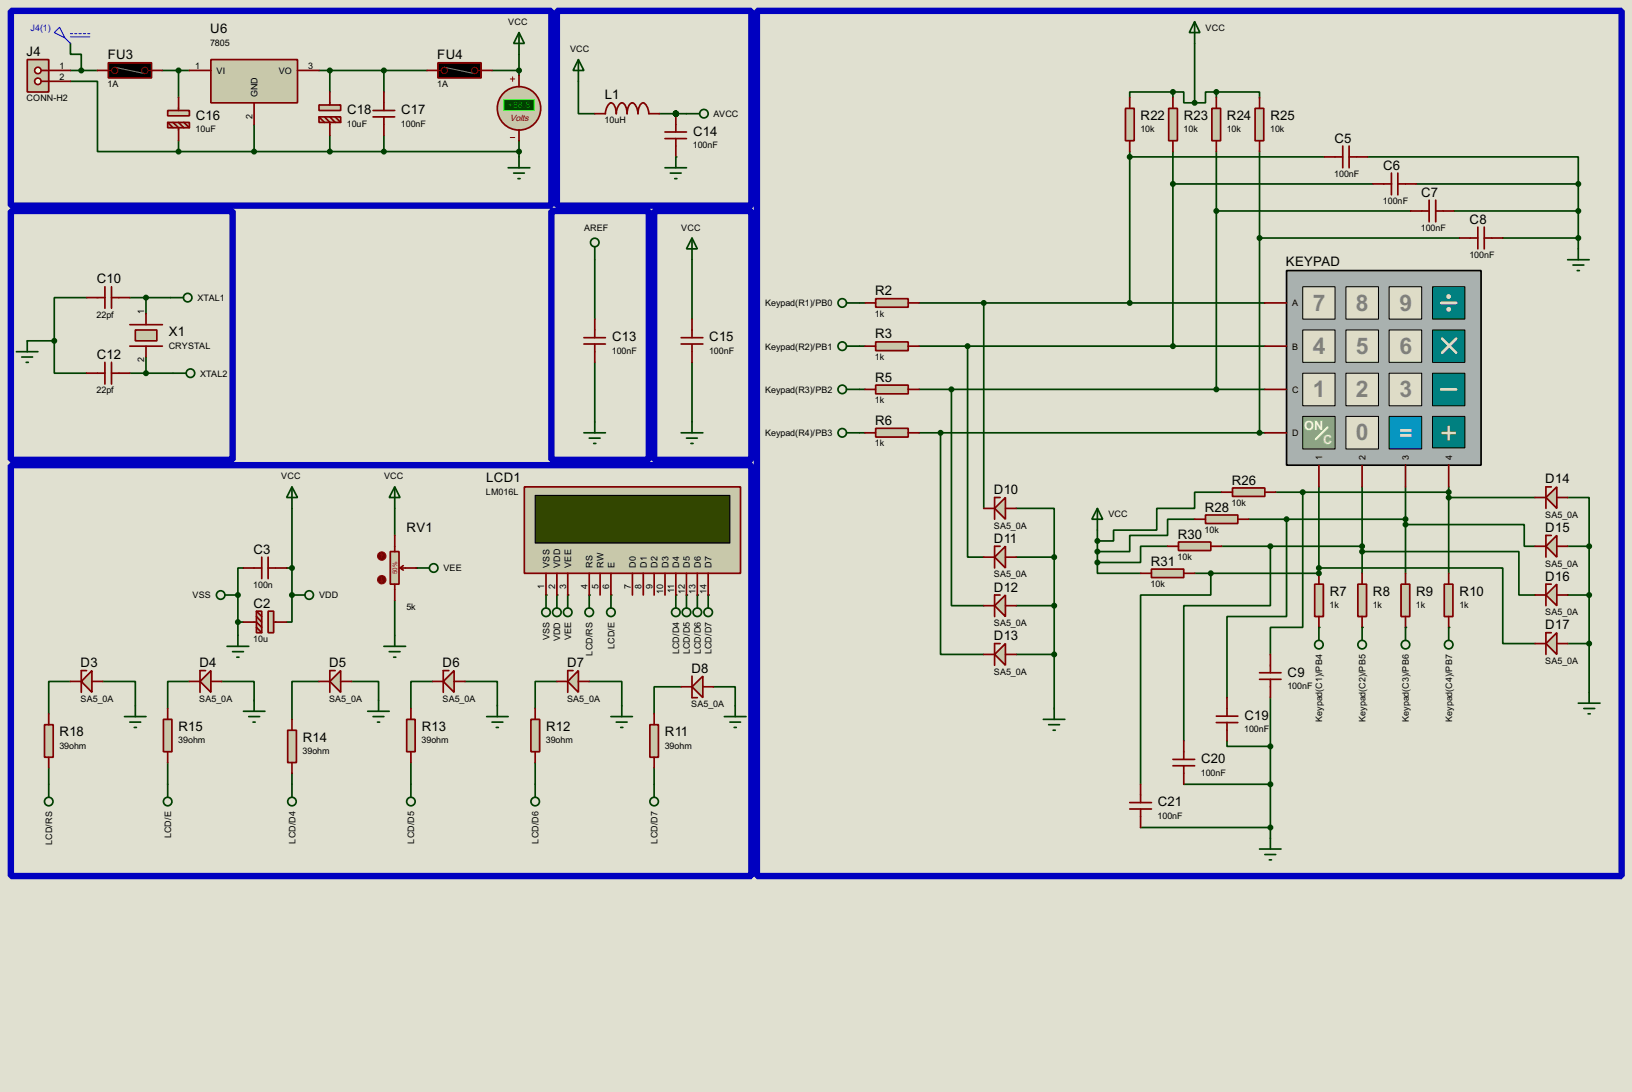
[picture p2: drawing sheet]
<svg xmlns="http://www.w3.org/2000/svg" width="383mm" height="256mm" viewBox="0 0 383 256" stroke-linecap="round" stroke-linejoin="round" font-family="sans-serif">
<path d="M0 0h383.5v256.5h-383.5z" fill="#e0e0d0"/>
<path d="M202 71.2h1.3M202 81.3h1.3M202 91.5h1.3M202 101.7h1.3" fill="none" stroke="#004000" stroke-width=".4"/>
<g fill="#004000">
<circle cx="340.4" cy="147.4" r=".2"/>
<circle cx="330.3" cy="147.4" r=".2"/>
<circle cx="320.1" cy="147.4" r=".2"/>
<circle cx="309.9" cy="147.4" r=".2"/>
</g>
<path d="M320.1 114.4v13.9M330.3 114.4v7.6M340.4 114.4v1.2" fill="none" stroke="#004000" stroke-width=".4"/>
<circle cx="309.9" cy="134.7" r=".2" fill="#004000"/>
<g fill="none" stroke="#004000" stroke-width=".4">
<path d="M16.6 19.1h6.3v16.5h19.1M16.6 10.2v2.6h2.5v3.8M16.6 16.6h6.3M38.2 16.6h6.3M42 16.6v6.3M75 16.6h25.4M77.5 16.6v5M90.2 16.6v5M115.6 16.6h6.4M122 12.8v5M280.7 10.2v14M42 33.1v2.5"/>
<path d="M42 35.6h80M59.7 29.3v6.3M77.5 31.8v3.8M90.2 31.8v3.8M122 33.1v3.8M265.5 35.6v35.6M265.5 36.9h45.7M275.6 21.6h2.6v2.6h2.5M275.6 21.6h-10.1v1.3M275.6 21.6v1.3M275.6 35.6v45.7M285.8 21.6h10.2v1.3"/>
<path d="M285.8 21.6h-2.5v2.6h-2.6M285.8 21.6v1.3M285.8 35.6v55.9M296 35.6v66.1M321.4 36.9h49.5v6.3M275.6 43.2h47M285.8 49.6h45.7M296 55.9h47M332.8 43.2h38.1M341.7 49.6h29.2M353.1 55.9h17.8M370.9 43.2v15.3"/>
<path d="M162.6 61v14M216 71.2h81.2M231.2 71.2v48.2M162.6 85.1v14M216 91.5h81.2M216 81.3h81.2M223.6 91.5v50.8h7.6M227.4 81.3v49.6h3.8M216 101.7h81.2M221 101.7v52h10.2M238.8 119.4h8.9v11.5M287.1 115.6h-6.4v3.8h-8.9v5.1h-10.1v2.6h-3.8"/>
<path d="M299.8 115.6h40.6v19.1M306.1 115.6v31.8h-7.6v6.3M309.9 114.4v20.3h-29.2M340.4 116.9h20.3M368.4 116.9h5v11.4M238.8 130.9h8.9M247.7 130.9v35.5M257.9 132.1v2.6h10.1M257.9 124.5v7.6M274.4 128.3h-6.4v3.8h-10.1M280.7 122h-6.3v3.8h-8.9v3.8h-7.6M284.5 134.7v5.1h-16.5v44.4"/>
<path d="M287.1 128.3h33v6.4M293.4 122h36.9v12.7M298.5 128.3v14h-20.3v31.7M302.3 122v22.8h-14v19.1M309.9 133.4h43.2v17.8h7.6M320.1 129.6h36.8v10.2h3.8M330.3 123.2h27.9v5.1h2.5M368.4 139.8h5M368.4 128.3h5M373.4 128.3v34.3M238.8 142.3h8.9M238.8 153.7h8.9"/>
<path d="M368.4 151.2h5M288.3 174v1.3h10.2M298.5 163.9v33M268 194.4h30.5M278.2 184.2h20.3"/>
</g>
<circle cx="158.8" cy="36.9" r=".2" fill="#004000"/>
<path d="M135.9 19.1v7.6h3.9" fill="none" stroke="#004000" stroke-width=".4"/>
<circle cx="158.8" cy="26.7" r=".2" fill="#004000"/>
<path d="M158.8 26.7h2.5" fill="none" stroke="#004000" stroke-width=".4"/>
<circle cx="158.8" cy="26.7" r=".2" fill="#004000"/>
<path d="M155 26.7h3.8" fill="none" stroke="#004000" stroke-width=".4"/>
<circle cx="158.8" cy="26.7" r=".2" fill="#004000"/>
<path d="M92.8 141v8.3" fill="none" stroke="#004000" stroke-width=".4"/>
<circle cx="97.8" cy="133.4" r=".2" fill="#004000"/>
<path d="M92.8 119.4v6.4" fill="none" stroke="#004000" stroke-width=".4"/>
<g fill="#004000">
<circle cx="166.4" cy="139.8" r=".2"/>
<circle cx="163.9" cy="139.8" r=".2"/>
<circle cx="161.3" cy="139.8" r=".2"/>
<circle cx="158.8" cy="139.8" r=".2"/>
<circle cx="143.6" cy="139.8" r=".2"/>
<circle cx="138.5" cy="139.8" r=".2"/>
<circle cx="128.3" cy="139.8" r=".2"/>
<circle cx="130.9" cy="139.8" r=".2"/>
<circle cx="133.4" cy="139.8" r=".2"/>
</g>
<path d="M57.2 133.4h-1.3v6.4" fill="none" stroke="#004000" stroke-width=".4"/>
<circle cx="55.9" cy="139.8" r=".2" fill="#004000"/>
<g fill="none" stroke="#004000" stroke-width=".4">
<path d="M68.6 119.4v26.7h-1.2M55.9 139.8v9.5M67.4 133.4h1.2M55.9 146.1h1.3M16.6 160.1h-5.1v7.6M24.2 160.1h7.6v5.7M39.4 179.1v5.1M44.5 160.1h-5.1v6.3M52.1 160.1h7.6v4.4M75 160.1h-6.4v8.9M82.6 160.1h6.4v4.4M96.6 179.1v5.1"/>
<path d="M101.7 160.1h-5.1v6.3M109.3 160.1h7.6v5.7M125.8 179.1v5.1M130.9 160.1h-5.1v6.3M138.5 160.1h7.6v5.7M11.5 180.4v3.8M68.6 181.7v2.5M153.7 180.4v3.8"/>
</g>
<circle cx="68.6" cy="139.8" r=".2" fill="#004000"/>
<path d="M20.4 69.9h-7.6v10.2M30.5 69.9h9.6M34.3 69.9v3.8M6.4 80.1h6.4M12.8 80.1v7.6h7.6M30.5 87.7h10.2M34.3 83.9v3.8M160.1 161.3h-6.4v6.4M167.7 161.3h5.1v4.5" fill="none" stroke="#004000" stroke-width=".4"/>
<circle cx="158.8" cy="26.7" r=".2" fill="#004000"/>
<path d="M139.8 61v14M139.8 85.1v14" fill="none" stroke="#004000" stroke-width=".4"/>
<path d="M177.9 2.6h203.2v203.2h-203.2z" fill="none" stroke="#0000c0" stroke-width="1.5"/>
<path d="M302.3 63.6h45.7v45.7h-45.7z" fill="#a9b1af" stroke="#000" stroke-width=".4"/>
<g fill="#dedcc7" stroke="#000" stroke-width=".23">
<path d="M306.1 67.4h7.6v7.6h-7.6z"/>
<path d="M316.3 67.4h7.6v7.6h-7.6z"/>
<path d="M326.4 67.4h7.7v7.6h-7.7z"/>
</g>
<path d="M336.6 67.4h7.6v7.6h-7.6z" fill="#008080" stroke="#000" stroke-width=".23"/>
<g fill="#dedcc7" stroke="#000" stroke-width=".23">
<path d="M306.1 77.5h7.6v7.6h-7.6z"/>
<path d="M316.3 77.5h7.6v7.6h-7.6z"/>
<path d="M326.4 77.5h7.7v7.6h-7.7z"/>
</g>
<path d="M336.6 77.5h7.6v7.6h-7.6z" fill="#008080" stroke="#000" stroke-width=".23"/>
<g fill="#dedcc7" stroke="#000" stroke-width=".23">
<path d="M306.1 87.7h7.6v7.6h-7.6z"/>
<path d="M316.3 87.7h7.6v7.6h-7.6z"/>
<path d="M326.4 87.7h7.7v7.6h-7.7z"/>
</g>
<path d="M326.4 97.8h7.7v7.7h-7.7z" fill="#0197c9" stroke="#000" stroke-width=".23"/>
<path d="M336.6 87.7h7.6v7.6h-7.6z" fill="#008080" stroke="#000" stroke-width=".23"/>
<path d="M338.6 71.2h3.6M342.2 79.6l-3.3 3.3M338.6 91.5h3.6" fill="none" stroke="#dedcc7" stroke-width=".65"/>
<g fill="#c8c8aa" stroke="#dedcc7" stroke-width=".65">
<circle cx="340.4" cy="69.7" r=".25"/>
<circle cx="340.4" cy="72.7" r=".25"/>
</g>
<path d="M336.6 97.8h7.6v7.4h-7.6z" fill="#008080" stroke="#000" stroke-width=".23"/>
<path d="M338.9 79.6l3.3 3.3" fill="none" stroke="#dedcc7" stroke-width=".65"/>
<path d="M306.1 97.8h7.6v7.7h-7.6z" fill="#81b57d" stroke="#000" stroke-width=".23"/>
<path d="M312 100.4l-2.8 2.8" fill="none" stroke="#fafbdb" stroke-width=".45"/>
<path d="M316.3 97.8h7.6v7.7h-7.6z" fill="#dedcc7" stroke="#000" stroke-width=".23"/>
<path d="M297.2 71.2h5.1M297.2 81.3h5.1M297.2 91.5h5.1M297.2 101.7h5.1M309.9 109.3v5.1M320.1 109.3v5.1M330.3 109.3v5.1M340.4 109.3v5.1" fill="none" stroke="#800000" stroke-width=".4"/>
<path d="M205.8 70.2h7.6v2h-7.6z" fill="#c8c8aa" stroke="#800000" stroke-width=".4"/>
<path d="M203.3 71.2h2.5M213.4 71.2h2.6" fill="none" stroke="#800000" stroke-width=".4"/>
<path d="M205.8 80.3h7.6v2.1h-7.6z" fill="#c8c8aa" stroke="#800000" stroke-width=".4"/>
<path d="M203.3 81.3h2.5M213.4 81.3h2.6" fill="none" stroke="#800000" stroke-width=".4"/>
<path d="M205.8 90.5h7.6v2h-7.6z" fill="#c8c8aa" stroke="#800000" stroke-width=".4"/>
<path d="M203.3 91.5h2.5M213.4 91.5h2.6" fill="none" stroke="#800000" stroke-width=".4"/>
<path d="M205.8 100.6h7.6v2.1h-7.6z" fill="#c8c8aa" stroke="#800000" stroke-width=".4"/>
<path d="M203.3 101.7h2.5M213.4 101.7h2.6" fill="none" stroke="#800000" stroke-width=".4"/>
<path d="M308.9 137.2h2.1v7.6h-2.1z" fill="#c8c8aa" stroke="#800000" stroke-width=".4"/>
<path d="M309.9 134.7v2.5M309.9 144.8v2.6" fill="none" stroke="#800000" stroke-width=".4"/>
<path d="M319.1 137.2h2v7.6h-2z" fill="#c8c8aa" stroke="#800000" stroke-width=".4"/>
<path d="M320.1 134.7v2.5M320.1 144.8v2.6" fill="none" stroke="#800000" stroke-width=".4"/>
<path d="M329.2 137.2h2.1v7.6h-2.1z" fill="#c8c8aa" stroke="#800000" stroke-width=".4"/>
<path d="M330.3 134.7v2.5M330.3 144.8v2.6" fill="none" stroke="#800000" stroke-width=".4"/>
<path d="M339.4 137.2h2v7.6h-2z" fill="#c8c8aa" stroke="#800000" stroke-width=".4"/>
<path d="M340.4 134.7v2.5M340.4 144.8v2.6" fill="none" stroke="#800000" stroke-width=".4"/>
<g fill="none" stroke="#004000" stroke-width=".4">
<path d="M198.9 71.2h3.1M198.9 81.3h3.1M198.9 91.5h3.1M198.9 101.7h3.1M309.9 147.4v3M320.1 147.4v3M330.3 147.4v3M340.4 147.4v3"/>
<circle cx="197.9" cy="71.2" r="1"/>
<circle cx="197.9" cy="81.3" r="1"/>
<circle cx="197.9" cy="91.5" r="1"/>
<circle cx="197.9" cy="101.7" r="1"/>
<circle cx="309.9" cy="151.4" r="1"/>
<circle cx="320" cy="151.4" r="1"/>
<circle cx="330.2" cy="151.4" r="1"/>
<circle cx="340.4" cy="151.4" r="1"/>
</g>
<path d="M264.5 25.5h2v7.6h-2z" fill="#c8c8aa" stroke="#800000" stroke-width=".4"/>
<path d="M265.5 22.9v2.6M265.5 33.1v2.5" fill="none" stroke="#800000" stroke-width=".4"/>
<path d="M274.6 25.5h2.1v7.6h-2.1z" fill="#c8c8aa" stroke="#800000" stroke-width=".4"/>
<path d="M275.6 22.9v2.6M275.6 33.1v2.5" fill="none" stroke="#800000" stroke-width=".4"/>
<path d="M284.8 25.5h2v7.6h-2z" fill="#c8c8aa" stroke="#800000" stroke-width=".4"/>
<path d="M285.8 22.9v2.6M285.8 33.1v2.5" fill="none" stroke="#800000" stroke-width=".4"/>
<path d="M294.9 25.5h2.1v7.6h-2.1z" fill="#c8c8aa" stroke="#800000" stroke-width=".4"/>
<path d="M296 22.9v2.6M296 33.1v2.5" fill="none" stroke="#800000" stroke-width=".4"/>
<path d="M289.6 114.6h7.6v2h-7.6z" fill="#c8c8aa" stroke="#800000" stroke-width=".4"/>
<path d="M287.1 115.6h2.5M297.2 115.6h2.6" fill="none" stroke="#800000" stroke-width=".4"/>
<path d="M283.3 121h7.6v2h-7.6z" fill="#c8c8aa" stroke="#800000" stroke-width=".4"/>
<path d="M280.7 122h2.6M290.9 122h2.5" fill="none" stroke="#800000" stroke-width=".4"/>
<path d="M276.9 127.3h7.6v2h-7.6z" fill="#c8c8aa" stroke="#800000" stroke-width=".4"/>
<path d="M274.4 128.3h2.5M284.5 128.3h2.6" fill="none" stroke="#800000" stroke-width=".4"/>
<path d="M270.6 133.7h7.6v2h-7.6z" fill="#c8c8aa" stroke="#800000" stroke-width=".4"/>
<path d="M268 134.7h2.6M278.2 134.7h2.5" fill="none" stroke="#800000" stroke-width=".4"/>
<g fill="#004000" stroke="#004000" stroke-width=".4">
<circle cx="340.4" cy="115.6" r=".5"/>
<circle cx="330.2" cy="122" r=".5"/>
<circle cx="320" cy="128.3" r=".5"/>
<circle cx="309.9" cy="134.7" r=".5"/>
<circle cx="295.9" cy="101.7" r=".5"/>
<circle cx="285.8" cy="91.5" r=".5"/>
<circle cx="275.6" cy="81.3" r=".5"/>
<circle cx="265.4" cy="71.2" r=".5"/>
<circle cx="285.8" cy="21.6" r=".5"/>
<circle cx="280.7" cy="24.2" r=".5"/>
<circle cx="275.6" cy="21.6" r=".5"/>
<circle cx="257.8" cy="132.1" r=".5"/>
<circle cx="257.8" cy="129.6" r=".5"/>
<circle cx="257.8" cy="127.1" r=".5"/>
</g>
<path d="M280.7 5.1l1.3 2.6h-2.5zM280.7 5.1v5.1M257.9 119.4l1.2 2.6h-2.5zM257.9 119.4v5.1" fill="none" stroke="#004000" stroke-width=".4"/>
<path d="M233.7 119.4l2.6-2.5v5.1z" fill="#c8c8aa" stroke="#800000" stroke-width=".4"/>
<path d="M231.2 119.4h2.5M235 116.9h-1.3v5.1M236.3 119.4h2.5" fill="none" stroke="#800000" stroke-width=".4"/>
<path d="M236.3 128.3v5.1l-2.6-2.5z" fill="#c8c8aa" stroke="#800000" stroke-width=".4"/>
<path d="M231.2 130.9h2.5M235 128.3h-1.3v5.1M236.3 130.9h2.5" fill="none" stroke="#800000" stroke-width=".4"/>
<path d="M233.7 142.3l2.6-2.5v5z" fill="#c8c8aa" stroke="#800000" stroke-width=".4"/>
<path d="M235 139.8h-1.3v5M231.2 142.3h2.5M236.3 142.3h2.5" fill="none" stroke="#800000" stroke-width=".4"/>
<path d="M233.7 153.7l2.6-2.5v5.1z" fill="#c8c8aa" stroke="#800000" stroke-width=".4"/>
<path d="M231.2 153.7h2.5M235 151.2h-1.3v5.1M236.3 153.7h2.5" fill="none" stroke="#800000" stroke-width=".4"/>
<path d="M363.3 116.9l2.5-2.5v5z" fill="#c8c8aa" stroke="#800000" stroke-width=".4"/>
<path d="M360.7 116.9h2.6M364.5 114.4h-1.2v5M365.8 116.9h2.6" fill="none" stroke="#800000" stroke-width=".4"/>
<path d="M363.3 128.3l2.5-2.5v5.1z" fill="#c8c8aa" stroke="#800000" stroke-width=".4"/>
<path d="M360.7 128.3h2.6M364.5 125.8h-1.2v5.1M365.8 128.3h2.6" fill="none" stroke="#800000" stroke-width=".4"/>
<path d="M363.3 139.8l2.5-2.6v5.1z" fill="#c8c8aa" stroke="#800000" stroke-width=".4"/>
<path d="M360.7 139.8h2.6M364.5 137.2h-1.2v5.1M365.8 139.8h2.6" fill="none" stroke="#800000" stroke-width=".4"/>
<path d="M363.3 151.2l2.5-2.6v5.1z" fill="#c8c8aa" stroke="#800000" stroke-width=".4"/>
<g fill="none" stroke="#800000" stroke-width=".4">
<path d="M311.2 36.9h4.3M315.5 34.3v5.1M317 34.3v5.1M317 36.9h4.4M322.6 43.2h4.4M327 40.7v5.1M328.5 40.7v5.1M328.5 43.2h4.3M331.5 49.6h4.3M335.8 47v5.1M337.4 47v5.1M337.4 49.6h4.3"/>
<path d="M343 55.9h4.3M347.3 53.4v5.1M348.8 53.4v5.1M348.8 55.9h4.3M160.1 79.3h5.1M162.6 75v4.3M160.1 80.8h5.1M162.6 80.8v4.3M296 159.6h5M296 158h5M298.5 153.7v4.3M298.5 159.6v4.3"/>
<path d="M360.7 151.2h2.6M364.5 148.6h-1.2v5.1M365.8 151.2h2.6M275.6 179.9h5.1M275.6 178.4h5.1M278.2 174v4.4M278.2 179.9v4.3M285.8 169.7h5.1M285.8 168.2h5.1M288.3 163.9v4.3M288.3 169.7v4.3M265.5 190h5.1"/>
<path d="M265.5 188.5h5.1M268 184.2v4.3M268 190v4.4"/>
</g>
<g fill="none" stroke="#004000" stroke-width=".4">
<path d="M162.6 55.9l1.3 2.6h-2.6zM162.6 55.9v5.1M370.9 58.5v2.5M368.4 61h5M369.6 62.3h2.6M370.6 63.6h.5M162.6 99.1v2.6M160.1 101.7h5.1M161.3 102.9h2.6M162.4 104.2h.5M245.2 169h5M246.4 170.2h2.6"/>
<path d="M247.5 171.5h.5M247.7 166.4v2.6M370.9 165.2h5.1M372.2 166.4h2.5M373.2 167.7h.5M373.4 162.6v2.6M296 199.4h5M298.5 196.9v2.5M297.2 200.7h2.6M298.3 202h.5"/>
</g>
<g fill="#004000" stroke="#004000" stroke-width=".4">
<circle cx="373.4" cy="151.2" r=".5"/>
<circle cx="373.4" cy="139.8" r=".5"/>
<circle cx="373.4" cy="128.3" r=".5"/>
<circle cx="265.4" cy="36.9" r=".5"/>
<circle cx="275.6" cy="43.2" r=".5"/>
<circle cx="285.8" cy="49.6" r=".5"/>
<circle cx="295.9" cy="55.9" r=".5"/>
<circle cx="370.8" cy="43.2" r=".5"/>
<circle cx="370.8" cy="49.6" r=".5"/>
<circle cx="370.8" cy="55.9" r=".5"/>
<circle cx="306.1" cy="115.6" r=".5"/>
<circle cx="302.3" cy="122" r=".5"/>
<circle cx="298.5" cy="128.3" r=".5"/>
<circle cx="284.5" cy="134.7" r=".5"/>
<circle cx="298.5" cy="175.3" r=".5"/>
<circle cx="298.5" cy="184.2" r=".5"/>
<circle cx="298.5" cy="194.4" r=".5"/>
<circle cx="340.4" cy="116.9" r=".5"/>
<circle cx="330.2" cy="123.2" r=".5"/>
<circle cx="320" cy="129.6" r=".5"/>
<circle cx="309.9" cy="133.4" r=".5"/>
<circle cx="247.7" cy="130.9" r=".5"/>
<circle cx="247.7" cy="142.3" r=".5"/>
<circle cx="247.7" cy="153.7" r=".5"/>
<circle cx="231.1" cy="71.2" r=".5"/>
<circle cx="227.3" cy="81.3" r=".5"/>
<circle cx="223.5" cy="91.5" r=".5"/>
<circle cx="221" cy="101.7" r=".5"/>
</g>
<path d="M153.7 49.6h22.9v58.4h-22.9z" fill="none" stroke="#0000c0" stroke-width="1.5"/>
<path d="M49.6 14h20.3v10.2h-20.3z" fill="#c8c8aa" stroke="#800000" stroke-width=".4"/>
<path d="M44.5 16.6h5.1M69.9 16.6h5.1M59.7 24.2v5.1" fill="none" stroke="#800000" stroke-width=".4"/>
<path d="M6.4 14h5.1v7.6h-5.1z" fill="#c8c8aa" stroke="#800000" stroke-width=".4"/>
<path d="M9.7 16.6h1.8" fill="none" stroke="#800000" stroke-width=".4"/>
<circle cx="8.9" cy="19.1" r=".75" fill="#feffff" stroke="#800000" stroke-width=".4"/>
<path d="M9.7 19.1h1.8" fill="none" stroke="#800000" stroke-width=".4"/>
<circle cx="8.9" cy="16.6" r=".75" fill="#feffff" stroke="#800000" stroke-width=".4"/>
<path d="M11.5 16.6h5.1M11.5 19.1h5.1" fill="none" stroke="#800000" stroke-width=".4"/>
<g fill="#c8c8aa" stroke="#800000" stroke-width=".4">
<path d="M39.4 26h5.1v1.2h-5.1z"/>
<path d="M39.4 28.8h5.1v1.2h-5.1z"/>
</g>
<g fill="none" stroke="#800000" stroke-width=".4">
<path d="M22.9 16.6h2.6M35.6 16.6h2.6M100.4 16.6h2.5M113.1 16.6h2.5M39.4 28.8l1.3 1.2M40.7 28.8l1.3 1.2v3.1M42 22.9v3.1M42 28.8l1.2 1.2M43.2 28.8l1.3 1.2M87.7 27.5h5.1M87.7 26h5.1M90.2 21.6v4.4"/>
<path d="M90.2 27.5v4.3"/>
</g>
<path d="M122 7.7l1.2 2.5h-2.5zM122 7.7v5.1M119.4 39.4h5.1M122 36.9v2.5M120.7 40.7h2.5M121.7 42h.5" fill="none" stroke="#004000" stroke-width=".4"/>
<path d="M25.5 14.8h10.1v3.5h-10.1zM102.9 14.8h10.2v3.5h-10.2z" fill="#000" stroke="#800000" stroke-width=".4"/>
<path d="M27 15.8l7.1 1.5M104.4 15.8l7.2 1.5" fill="none" stroke="#808080" stroke-width=".23"/>
<g fill="none" stroke="#800000" stroke-width=".23">
<path d="M25.5 16.6h.7M34.9 16.6h.7M102.9 16.6h.8M112.3 16.6h.8"/>
<circle cx="26.9" cy="16.6" r=".75"/>
<circle cx="34" cy="16.6" r=".75"/>
<circle cx="104.4" cy="16.6" r=".75"/>
<circle cx="111.5" cy="16.6" r=".75"/>
</g>
<circle cx="41.9" cy="16.6" r=".5" fill="#004000" stroke="#004000" stroke-width=".4"/>
<circle cx="121.9" cy="25.5" r="5.1" fill="#c8c8aa" stroke="#800000" stroke-width=".4"/>
<path d="M119.9 18.6h1.1M120.5 18.1v1M119.9 32.3h1.1" fill="none" stroke="#800000" stroke-width=".23"/>
<path d="M118.4 23.4h7.1v2.6h-7.1z" fill="#004000" stroke="#0f0" stroke-width=".23"/>
<path d="M122 17.8v2.6M122 30.5v2.6" fill="none" stroke="#800000" stroke-width=".4"/>
<g fill="#004000" stroke="#004000" stroke-width=".4">
<circle cx="121.9" cy="16.6" r=".5"/>
<circle cx="41.9" cy="35.6" r=".5"/>
<circle cx="59.7" cy="35.6" r=".5"/>
<circle cx="121.9" cy="35.6" r=".5"/>
<circle cx="90.2" cy="35.6" r=".5"/>
<circle cx="90.2" cy="16.6" r=".5"/>
</g>
<path d="M2.6 2.6h127v45.7h-127z" fill="none" stroke="#0000c0" stroke-width="1.5"/>
<g fill="#c8c8aa" stroke="#800000" stroke-width=".4">
<path d="M75 24.7h5.1v1.3h-5.1z"/>
<path d="M75 27.5h5.1v1.3h-5.1z"/>
</g>
<path d="M75 27.5l1.3 1.3M76.3 27.5l1.2 1.3v3M77.5 21.6v3.1M77.5 27.5l1.3 1.3M78.8 27.5l1.3 1.3M139.8 26.7h2.5a2.76 2.76 0 0 1 1.3-2.5 2.35 2.35 0 0 1 1.2 2.5 2.67 2.67 0 0 1 1.3-2.5 2.35 2.35 0 0 1 1.3 2.5v-.6a2.08 2.08 0 0 1 1.2-1.9 2.67 2.67 0 0 1 1.3 2.5v-.6a2.08 2.08 0 0 1 1.3-1.9 2.76 2.76 0 0 1 1.3 2.5h2.5M156.3 32.6h5M156.3 31h5M158.8 26.7v4.3M158.8 32.6v4.3" fill="none" stroke="#800000" stroke-width=".4"/>
<g fill="#004000" stroke="#004000" stroke-width=".4">
<circle cx="77.5" cy="16.6" r=".5"/>
<circle cx="77.5" cy="35.6" r=".5"/>
<circle cx="19.1" cy="16.6" r=".5"/>
<circle cx="158.8" cy="26.7" r=".5"/>
</g>
<path d="M12.8 7.7l1.2-1.3 1.3 2.5zM15.3 8.9l1.3 1.3M16.6 7.9h.5M16.6 8.7h4.5M17.6 7.9h.5M18.6 7.9h.5M19.6 7.9h.5M20.6 7.9h.5" fill="none" stroke="#0000c0" stroke-width=".23"/>
<path d="M130.9 2.6h45.7v45.7h-45.7z" fill="none" stroke="#0000c0" stroke-width="1.5"/>
<g fill="none" stroke="#004000" stroke-width=".4">
<path d="M135.9 14l1.3 2.6h-2.5zM135.9 14v5.1M156.3 39.4h5M158.8 36.9v2.5M161.3 26.7h3.1M157.5 40.7h2.6M158.6 42h.5M97.8 133.4h3.1M133.4 139.8v3M138.5 139.8v3M143.6 139.8v3M90.2 151.8h5.1"/>
<path d="M91.5 153.1h2.5M92.5 154.4h.5M92.8 149.3v2.5"/>
<circle cx="165.4" cy="26.7" r="1"/>
<circle cx="101.9" cy="133.4" r="1"/>
<circle cx="133.4" cy="143.8" r="1"/>
<circle cx="138.4" cy="143.8" r="1"/>
<circle cx="143.5" cy="143.8" r="1"/>
</g>
<path d="M91.7 129.6h2.1v7.6h-2.1z" fill="#c8c8aa" stroke="#800000" stroke-width=".4"/>
<path d="M92.8 125.8v3.8M92.8 137.2v3.8M94 133.4l.8 .5M94 133.4h3.8M94.8 132.9l-.8 .5" fill="none" stroke="#800000" stroke-width=".4"/>
<circle cx="89.7" cy="130.6" r="1" fill="#400000" stroke="#f00" stroke-width=".23"/>
<path d="M89.7 130.1l-.2 .3M89.7 130.1l.3 .3M89.7 130.1v1" fill="none" stroke="#f00" stroke-width=".23"/>
<circle cx="89.7" cy="136.2" r="1" fill="#400000" stroke="#f00" stroke-width=".23"/>
<path d="M89.5 136.5l.2 .2M89.7 135.7v1M90 136.5l-.3 .2" fill="none" stroke="#f00" stroke-width=".23"/>
<g fill="none" stroke="#004000" stroke-width=".4">
<path d="M92.8 114.4l1.2 2.5h-2.5zM92.8 114.4v5M158.8 139.8v3M161.3 139.8v3M163.9 139.8v3M166.4 139.8v3"/>
<circle cx="158.8" cy="143.8" r="1"/>
<circle cx="161.3" cy="143.8" r="1"/>
<circle cx="163.8" cy="143.8" r="1"/>
<circle cx="166.4" cy="143.8" r="1"/>
</g>
<g fill="#c8c8aa" stroke="#800000" stroke-width=".4">
<path d="M63 143.6h1.3v5h-1.3z"/>
<path d="M60.3 143.6h1.2v5h-1.2z"/>
</g>
<path d="M57.2 133.4h4.3M61.5 130.9v5M63 130.9v5M63 133.4h4.4M57.2 146.1h3.1l1.2 1.3M60.3 143.6l1.2 1.2M60.3 144.8l1.2 1.3M60.3 147.4l1.2 1.2M64.3 146.1h3.1" fill="none" stroke="#800000" stroke-width=".4"/>
<path d="M152.7 170.2h2v7.7h-2z" fill="#c8c8aa" stroke="#800000" stroke-width=".4"/>
<path d="M153.7 167.7v2.5M153.7 177.9v2.5" fill="none" stroke="#800000" stroke-width=".4"/>
<path d="M124.8 169h2v7.6h-2z" fill="#c8c8aa" stroke="#800000" stroke-width=".4"/>
<path d="M125.8 166.4v2.6M125.8 176.6v2.5" fill="none" stroke="#800000" stroke-width=".4"/>
<path d="M95.6 169h2v7.6h-2z" fill="#c8c8aa" stroke="#800000" stroke-width=".4"/>
<path d="M96.6 166.4v2.6M96.6 176.6v2.5" fill="none" stroke="#800000" stroke-width=".4"/>
<path d="M67.6 171.5h2.1v7.6h-2.1z" fill="#c8c8aa" stroke="#800000" stroke-width=".4"/>
<path d="M68.6 169v2.5M68.6 179.1v2.6" fill="none" stroke="#800000" stroke-width=".4"/>
<path d="M38.4 169h2v7.6h-2z" fill="#c8c8aa" stroke="#800000" stroke-width=".4"/>
<path d="M39.4 166.4v2.6M39.4 176.6v2.5" fill="none" stroke="#800000" stroke-width=".4"/>
<path d="M10.5 170.2h2v7.7h-2z" fill="#c8c8aa" stroke="#800000" stroke-width=".4"/>
<path d="M11.5 167.7v2.5M11.5 177.9v2.5" fill="none" stroke="#800000" stroke-width=".4"/>
<g fill="none" stroke="#004000" stroke-width=".4">
<path d="M128.3 139.8v3M130.9 139.8v3"/>
<circle cx="128.3" cy="143.8" r="1"/>
<circle cx="130.8" cy="143.8" r="1"/>
</g>
<path d="M123.2 114.4h50.8v20.3h-50.8z" fill="#c8c8aa" stroke="#800000" stroke-width=".4"/>
<path d="M125.8 116.4h45.7v11.2h-45.7z" fill="#324600" stroke="#000" stroke-width=".25"/>
<g fill="none" stroke="#800000" stroke-width=".4">
<path d="M128.3 134.7v5.1M130.9 134.7v5.1M133.4 134.7v5.1M138.5 134.7v5.1M141 134.7v5.1M143.6 134.7v5.1M148.6 134.7v5.1M151.2 134.7v5.1M153.7 134.7v5.1M156.3 134.7v5.1M158.8 134.7v5.1M161.3 134.7v5.1"/>
<path d="M163.9 134.7v5.1M166.4 134.7v5.1"/>
</g>
<g fill="none" stroke="#004000" stroke-width=".4">
<path d="M68.6 114.4l1.3 2.5h-2.5zM68.6 114.4v5M52.9 139.8h3M68.6 139.8h3.1M53.4 151.8h5.1M54.7 153.1h2.5M55.7 154.4h.5M55.9 149.3v2.5"/>
<circle cx="51.8" cy="139.8" r="1"/>
<circle cx="72.6" cy="139.8" r="1"/>
</g>
<circle cx="55.9" cy="139.8" r=".5" fill="#004000" stroke="#004000" stroke-width=".4"/>
<path d="M21.6 157.5v5.1l-2.5-2.5z" fill="#c8c8aa" stroke="#800000" stroke-width=".4"/>
<path d="M20.4 157.5h-1.3v5.1M16.6 160.1h2.5M21.6 160.1h2.6" fill="none" stroke="#800000" stroke-width=".4"/>
<path d="M47 160.1l2.6-2.6v5.1z" fill="#c8c8aa" stroke="#800000" stroke-width=".4"/>
<path d="M48.3 157.5h-1.3v5.1M44.5 160.1h2.5M49.6 160.1h2.5" fill="none" stroke="#800000" stroke-width=".4"/>
<path d="M77.5 160.1l2.6-2.6v5.1z" fill="#c8c8aa" stroke="#800000" stroke-width=".4"/>
<path d="M78.8 157.5h-1.3v5.1M75 160.1h2.5M80.1 160.1h2.5" fill="none" stroke="#800000" stroke-width=".4"/>
<path d="M104.2 160.1l2.5-2.6v5.1z" fill="#c8c8aa" stroke="#800000" stroke-width=".4"/>
<path d="M105.5 157.5h-1.3v5.1M101.7 160.1h2.5M106.7 160.1h2.6" fill="none" stroke="#800000" stroke-width=".4"/>
<path d="M135.9 157.5v5.1l-2.5-2.5z" fill="#c8c8aa" stroke="#800000" stroke-width=".4"/>
<path d="M134.7 157.5h-1.3v5.1M130.9 160.1h2.5M135.9 160.1h2.6" fill="none" stroke="#800000" stroke-width=".4"/>
<g fill="none" stroke="#004000" stroke-width=".4">
<path d="M29.3 168.3h5M30.5 169.6h2.6M31.6 170.9h.5M31.8 165.8v2.5M57.2 167.1h5.1M58.5 168.3h2.5M59.5 169.6h.5M59.7 164.5v2.6M86.4 167.1h5.1M87.7 168.3h2.5M88.7 169.6h.5M89 164.5v2.6"/>
<path d="M114.4 168.3h5M115.6 169.6h2.6M116.6 170.9h.5M116.9 165.8v2.5M143.6 168.3h5M144.8 169.6h2.6M145.9 170.9h.5M146.1 165.8v2.5M170.2 168.3h5.1M171.5 169.6h2.5M172.5 170.9h.5M172.8 165.8v2.5"/>
<path d="M11.5 184.2v3.1M39.4 184.2v3.1M68.6 184.2v3.1M96.6 184.2v3.1M125.8 184.2v3.1M153.7 184.2v3.1"/>
<circle cx="11.4" cy="188.3" r="1"/>
<circle cx="39.4" cy="188.3" r="1"/>
<circle cx="68.6" cy="188.3" r="1"/>
<circle cx="96.5" cy="188.3" r="1"/>
<circle cx="125.7" cy="188.3" r="1"/>
<circle cx="153.7" cy="188.3" r="1"/>
</g>
<g fill="#004000" stroke="#004000" stroke-width=".4">
<circle cx="68.6" cy="133.4" r=".5"/>
<circle cx="55.9" cy="146.1" r=".5"/>
<circle cx="68.6" cy="139.8" r=".5"/>
</g>
<path d="M2.6 109.3h174v96.5h-174z" fill="none" stroke="#0000c0" stroke-width="1.5"/>
<path d="M162.6 161.3l2.6-2.5v5.1z" fill="#c8c8aa" stroke="#800000" stroke-width=".4"/>
<g fill="none" stroke="#800000" stroke-width=".4">
<path d="M20.4 69.9h4.3M24.7 67.4v5M26.2 67.4v5M26.2 69.9h4.3M30.5 76.3h7.7M20.4 87.7h4.3M24.7 85.1v5.1M26.2 85.1v5.1M26.2 87.7h4.3M30.5 81.3h7.7M162.6 158.8v5.1h1.3M160.1 161.3h2.5"/>
<path d="M165.2 161.3h2.5"/>
</g>
<path d="M31.8 77.5h5.1v2.6h-5.1z" fill="#c8c8aa" stroke="#800000" stroke-width=".4"/>
<path d="M34.3 73.7v2.6M137.2 79.3h5.1M139.8 75v4.3M34.3 81.3v2.6M137.2 80.8h5.1M139.8 80.8v4.3" fill="none" stroke="#800000" stroke-width=".4"/>
<g fill="none" stroke="#004000" stroke-width=".4">
<path d="M139.8 58v3M40.1 69.9h3M3.9 82.6h5M5.1 83.9h2.6M6.2 85.1h.5M6.4 80.1v2.5M40.7 87.7h3M139.8 99.1v2.6M137.2 101.7h5.1M138.5 102.9h2.5M139.5 104.2h.5"/>
<circle cx="139.7" cy="57" r="1"/>
<circle cx="44.1" cy="69.9" r="1"/>
<circle cx="44.7" cy="87.7" r="1"/>
</g>
<g fill="#004000" stroke="#004000" stroke-width=".4">
<circle cx="12.7" cy="80.1" r=".5"/>
<circle cx="34.3" cy="87.7" r=".5"/>
<circle cx="34.3" cy="69.9" r=".5"/>
<circle cx="158.8" cy="26.7" r=".5"/>
</g>
<path d="M2.6 49.6h52.1v58.4h-52.1zM129.6 49.6h22.9v58.4h-22.9z" fill="none" stroke="#0000c0" stroke-width="1.5"/>
<text font-size="8.2" x="338.3" y="104.2">+</text>
<g font-size="6" fill="#808080">
<text x="308.5" y="73">7</text>
<text x="318.6" y="73">8</text>
<text x="328.8" y="73">9</text>
<text x="308.5" y="83.2">4</text>
<text x="318.6" y="83.2">5</text>
<text x="328.8" y="83.2">6</text>
<text x="308.5" y="93.4">1</text>
<text x="318.6" y="93.4">2</text>
<text x="328.8" y="93.4">3</text>
<text x="318.6" y="103.3">0</text>
</g>
<text font-size="6" fill="#dedcc7" x="328.8" y="103.6">=</text>
<g font-size="3.5">
<text x="49.4" y="7.8">U6</text>
<text x="6.3" y="13.2">J4</text>
<text x="25.3" y="14">FU3</text>
<text x="102.8" y="14">FU4</text>
<text x="142.1" y="23.3">L1</text>
<text x="46" y="28.2">C16</text>
<text x="81.6" y="26.8">C18</text>
<text x="94.3" y="26.8">C17</text>
<text x="268" y="28.2">R22</text>
<text x="278.2" y="28.2">R23</text>
<text x="288.3" y="28.2">R24</text>
<text x="298.5" y="28.2">R25</text>
<text x="162.9" y="32">C14</text>
<text x="313.6" y="33.5">C5</text>
<text x="325" y="39.9">C6</text>
<text x="333.9" y="46.2">C7</text>
<text x="345.3" y="52.6">C8</text>
<text x="302.2" y="62.4">KEYPAD</text>
<text x="22.8" y="66.6">C10</text>
<text x="205.6" y="69.4">R2</text>
<text x="39.7" y="79">X1</text>
<text x="143.8" y="80.2">C13</text>
<text x="166.7" y="80.2">C15</text>
<text x="205.6" y="79.5">R3</text>
<text x="22.8" y="84.3">C12</text>
<text x="205.6" y="89.6">R5</text>
<text x="205.6" y="99.8">R6</text>
<text x="114.2" y="113.2">LCD1</text>
<text x="289.5" y="113.8">R26</text>
<text x="363.1" y="113.6">D14</text>
<text x="233.6" y="116.1">D10</text>
<text x="95.6" y="125">RV1</text>
<text x="283.1" y="120.2">R28</text>
<text x="363.1" y="125">D15</text>
<text x="59.6" y="130.1">C3</text>
<text x="233.6" y="127.5">D11</text>
<text x="276.8" y="126.5">R30</text>
<text x="270.4" y="132.9">R31</text>
<text x="363.1" y="136.4">D16</text>
<text x="59.6" y="142.8">C2</text>
<text x="233.6" y="139">D12</text>
<text x="312.5" y="139.9">R7</text>
<text x="322.6" y="139.9">R8</text>
<text x="332.8" y="139.9">R9</text>
<text x="343" y="139.9">R10</text>
<text x="363.1" y="147.8">D17</text>
<text x="233.6" y="150.4">D13</text>
<text x="19" y="156.7">D3</text>
<text x="46.9" y="156.7">D4</text>
<text x="77.4" y="156.7">D5</text>
<text x="104" y="156.7">D6</text>
<text x="133.3" y="156.7">D7</text>
<text x="162.5" y="158">D8</text>
<text x="302.6" y="159">C9</text>
<text x="14" y="172.9">R18</text>
<text x="42" y="171.7">R15</text>
<text x="99.1" y="171.7">R13</text>
<text x="128.3" y="171.7">R12</text>
<text x="156.3" y="172.9">R11</text>
<text x="292.4" y="169.1">C19</text>
<text x="71.2" y="174.2">R14</text>
<text x="282.2" y="179.3">C20</text>
<text x="272.1" y="189.4">C21</text>
</g>
<text font-size="3.4" fill="#fafbdb" x="306.4" y="101">ON</text>
<text font-size="3.4" fill="#eff2c4" x="310.9" y="104.2">C</text>
<g font-size="2.4">
<text x="119.4" y="5.9">VCC</text>
<text x="49.4" y="10.7">7805</text>
<text x="283.3" y="7.2">VCC</text>
<text x="14" y="16.2">1</text>
<text x="45.9" y="16.2">1</text>
<text x="50.9" y="17.3">VI</text>
<text x="65.5" y="17.3">VO</text>
<text x="72.4" y="16.2">3</text>
<text x="133.9" y="12.3">VCC</text>
<text x="6.2" y="23.8">CONN-H2</text>
<text x="14" y="18.7">2</text>
<text x="25.3" y="20.5">1A</text>
<text x="60.5" y="22.9" transform="rotate(-90 60.5 22.9)">GND</text>
<text x="102.7" y="20.5">1A</text>
<text x="59.3" y="27.9" transform="rotate(-90 59.3 27.9)">2</text>
<text x="81.5" y="29.7">10uF</text>
<text x="94.2" y="29.7">100nF</text>
<text x="142.1" y="28.9">10uH</text>
<text x="167.7" y="27.5">AVCC</text>
<text x="45.9" y="31">10uF</text>
<text x="162.8" y="34.9">100nF</text>
<text x="268" y="31">10k</text>
<text x="278.1" y="31">10k</text>
<text x="288.3" y="31">10k</text>
<text x="298.5" y="31">10k</text>
<text x="313.5" y="41.6">100nF</text>
<text x="325" y="48">100nF</text>
<text x="137.2" y="54.2">AREF</text>
<text x="160.1" y="54.2">VCC</text>
<text x="333.9" y="54.3">100nF</text>
<text x="345.3" y="60.7">100nF</text>
<text x="46.4" y="70.7">XTAL1</text>
<text x="179.8" y="72">Keypad(R1)/PB0</text>
<text x="303.6" y="72">A</text>
<text x="22.7" y="74.6">22pf</text>
<text x="33.9" y="73.7" transform="rotate(-90 33.9 73.7)">1</text>
<text x="205.6" y="74.4">1k</text>
<text x="39.6" y="81.8">CRYSTAL</text>
<text x="143.8" y="83.1">100nF</text>
<text x="166.6" y="83.1">100nF</text>
<text x="179.8" y="82.1">Keypad(R2)/PB1</text>
<text x="303.6" y="82.1">B</text>
<text x="33.9" y="85" transform="rotate(-90 33.9 85)">2</text>
<text x="47" y="88.5">XTAL2</text>
<text x="205.6" y="84.6">1k</text>
<text x="22.7" y="92.4">22pf</text>
<text x="179.8" y="92.3">Keypad(R3)/PB2</text>
<text x="205.6" y="94.7">1k</text>
<text x="303.6" y="92.3">C</text>
<text x="179.8" y="102.5">Keypad(R4)/PB3</text>
<text x="205.6" y="104.9">1k</text>
<text x="303.6" y="102.5">D</text>
<text x="320.9" y="108" transform="rotate(-90 320.9 108)">2</text>
<text x="341.2" y="108" transform="rotate(-90 341.2 108)">4</text>
<text x="66.1" y="112.6">VCC</text>
<text x="90.2" y="112.6">VCC</text>
<text x="310.7" y="108" transform="rotate(-90 310.7 108)">1</text>
<text x="331.1" y="108" transform="rotate(-90 331.1 108)">3</text>
<text x="114.2" y="116.2">LM016L</text>
<text x="289.4" y="118.8">10k</text>
<text x="233.5" y="124.2">SA5_0A</text>
<text x="260.4" y="121.5">VCC</text>
<text x="283.1" y="125.2">10k</text>
<text x="363.1" y="121.6">SA5_0A</text>
<text x="276.7" y="131.5">10k</text>
<text x="104.2" y="134.2">VEE</text>
<text x="129.1" y="133.4" transform="rotate(-90 129.1 133.4)">VSS</text>
<text x="131.7" y="133.4" transform="rotate(-90 131.7 133.4)">VDD</text>
<text x="134.2" y="133.4" transform="rotate(-90 134.2 133.4)">VEE</text>
<text x="139.3" y="133.4" transform="rotate(-90 139.3 133.4)">RS</text>
<text x="141.8" y="133.4" transform="rotate(-90 141.8 133.4)">RW</text>
<text x="144.4" y="133.4" transform="rotate(-90 144.4 133.4)">E</text>
<text x="149.4" y="133.4" transform="rotate(-90 149.4 133.4)">D0</text>
<text x="152" y="133.4" transform="rotate(-90 152 133.4)">D1</text>
<text x="154.5" y="133.4" transform="rotate(-90 154.5 133.4)">D2</text>
<text x="157.1" y="133.4" transform="rotate(-90 157.1 133.4)">D3</text>
<text x="159.6" y="133.4" transform="rotate(-90 159.6 133.4)">D4</text>
<text x="162.1" y="133.4" transform="rotate(-90 162.1 133.4)">D5</text>
<text x="164.7" y="133.4" transform="rotate(-90 164.7 133.4)">D6</text>
<text x="167.2" y="133.4" transform="rotate(-90 167.2 133.4)">D7</text>
<text x="233.5" y="135.6">SA5_0A</text>
<text x="270.4" y="137.9">10k</text>
<text x="363.1" y="133.1">SA5_0A</text>
<text x="45.2" y="140.6">VSS</text>
<text x="59.5" y="138.1">100n</text>
<text x="75" y="140.6">VDD</text>
<text x="95.5" y="143.2">5k</text>
<text x="127.9" y="138.3" transform="rotate(-90 127.9 138.3)">1</text>
<text x="130.5" y="138.4" transform="rotate(-90 130.5 138.4)">2</text>
<text x="133" y="138.4" transform="rotate(-90 133 138.4)">3</text>
<text x="138.1" y="138.4" transform="rotate(-90 138.1 138.4)">4</text>
<text x="140.6" y="138.3" transform="rotate(-90 140.6 138.3)">5</text>
<text x="143.2" y="138.4" transform="rotate(-90 143.2 138.4)">6</text>
<text x="148.2" y="138.4" transform="rotate(-90 148.2 138.4)">7</text>
<text x="150.8" y="138.4" transform="rotate(-90 150.8 138.4)">8</text>
<text x="153.3" y="138.3" transform="rotate(-90 153.3 138.3)">9</text>
<text x="155.9" y="139.5" transform="rotate(-90 155.9 139.5)">10</text>
<text x="158.4" y="139.4" transform="rotate(-90 158.4 139.4)">11</text>
<text x="160.9" y="139.5" transform="rotate(-90 160.9 139.5)">12</text>
<text x="163.5" y="139.5" transform="rotate(-90 163.5 139.5)">13</text>
<text x="166" y="139.5" transform="rotate(-90 166 139.5)">14</text>
<text x="312.4" y="142.8">1k</text>
<text x="322.6" y="142.8">1k</text>
<text x="332.7" y="142.8">1k</text>
<text x="342.9" y="142.8">1k</text>
<text x="233.5" y="147">SA5_0A</text>
<text x="363.1" y="144.5">SA5_0A</text>
<text x="59.5" y="150.8">10u</text>
<text x="129.1" y="150.4" transform="rotate(-90 129.1 150.4)">VSS</text>
<text x="131.7" y="150.6" transform="rotate(-90 131.7 150.6)">VDD</text>
<text x="134.2" y="150.4" transform="rotate(-90 134.2 150.4)">VEE</text>
<text x="139.3" y="154" transform="rotate(-90 139.3 154)">LCD/RS</text>
<text x="144.4" y="152.4" transform="rotate(-90 144.4 152.4)">LCD/E</text>
<text x="159.6" y="153.7" transform="rotate(-90 159.6 153.7)">LCD/D4</text>
<text x="162.1" y="153.7" transform="rotate(-90 162.1 153.7)">LCD/D5</text>
<text x="164.7" y="153.7" transform="rotate(-90 164.7 153.7)">LCD/D6</text>
<text x="167.2" y="153.7" transform="rotate(-90 167.2 153.7)">LCD/D7</text>
<text x="363.1" y="155.9">SA5_0A</text>
<text x="233.5" y="158.5">SA5_0A</text>
<text x="302.5" y="161.9">100nF</text>
<text x="18.9" y="164.8">SA5_0A</text>
<text x="46.8" y="164.8">SA5_0A</text>
<text x="77.3" y="164.8">SA5_0A</text>
<text x="104" y="164.8">SA5_0A</text>
<text x="133.2" y="164.8">SA5_0A</text>
<text x="162.4" y="166.1">SA5_0A</text>
<text x="292.4" y="172">100nF</text>
<text x="310.7" y="169.5" transform="rotate(-90 310.7 169.5)">Keypad(C1)/PB4</text>
<text x="320.9" y="169.5" transform="rotate(-90 320.9 169.5)">Keypad(C2)/PB5</text>
<text x="331.1" y="169.5" transform="rotate(-90 331.1 169.5)">Keypad(C3)/PB6</text>
<text x="341.2" y="169.5" transform="rotate(-90 341.2 169.5)">Keypad(C4)/PB7</text>
<text x="14" y="175.8">39ohm</text>
<text x="41.9" y="174.6">39ohm</text>
<text x="71.1" y="177.1">39ohm</text>
<text x="99.1" y="174.6">39ohm</text>
<text x="128.3" y="174.6">39ohm</text>
<text x="156.2" y="175.8">39ohm</text>
<text x="282.2" y="182.2">100nF</text>
<text x="40.2" y="196.9" transform="rotate(-90 40.2 196.9)">LCD/E</text>
<text x="272" y="192.4">100nF</text>
<text x="12.3" y="198.4" transform="rotate(-90 12.3 198.4)">LCD/RS</text>
<text x="69.4" y="198.1" transform="rotate(-90 69.4 198.1)">LCD/D4</text>
<text x="97.4" y="198.1" transform="rotate(-90 97.4 198.1)">LCD/D5</text>
<text x="126.6" y="198.1" transform="rotate(-90 126.6 198.1)">LCD/D6</text>
<text x="154.5" y="198.1" transform="rotate(-90 154.5 198.1)">LCD/D7</text>
</g>
<text font-size="2.4" fill="#0000c0" x="7.2" y="7.2">J4(1)</text>
<text font-size="2.4" fill="#008000" x="119.3" y="25.4">+88.8</text>
<text font-size="2.3" fill="#800000" x="119.8" y="28.5">Volts</text>
<text font-size="1.7" fill="#c00000" x="93.4" y="134.8" transform="rotate(-90 93.4 134.8)">50%</text>
</svg>
